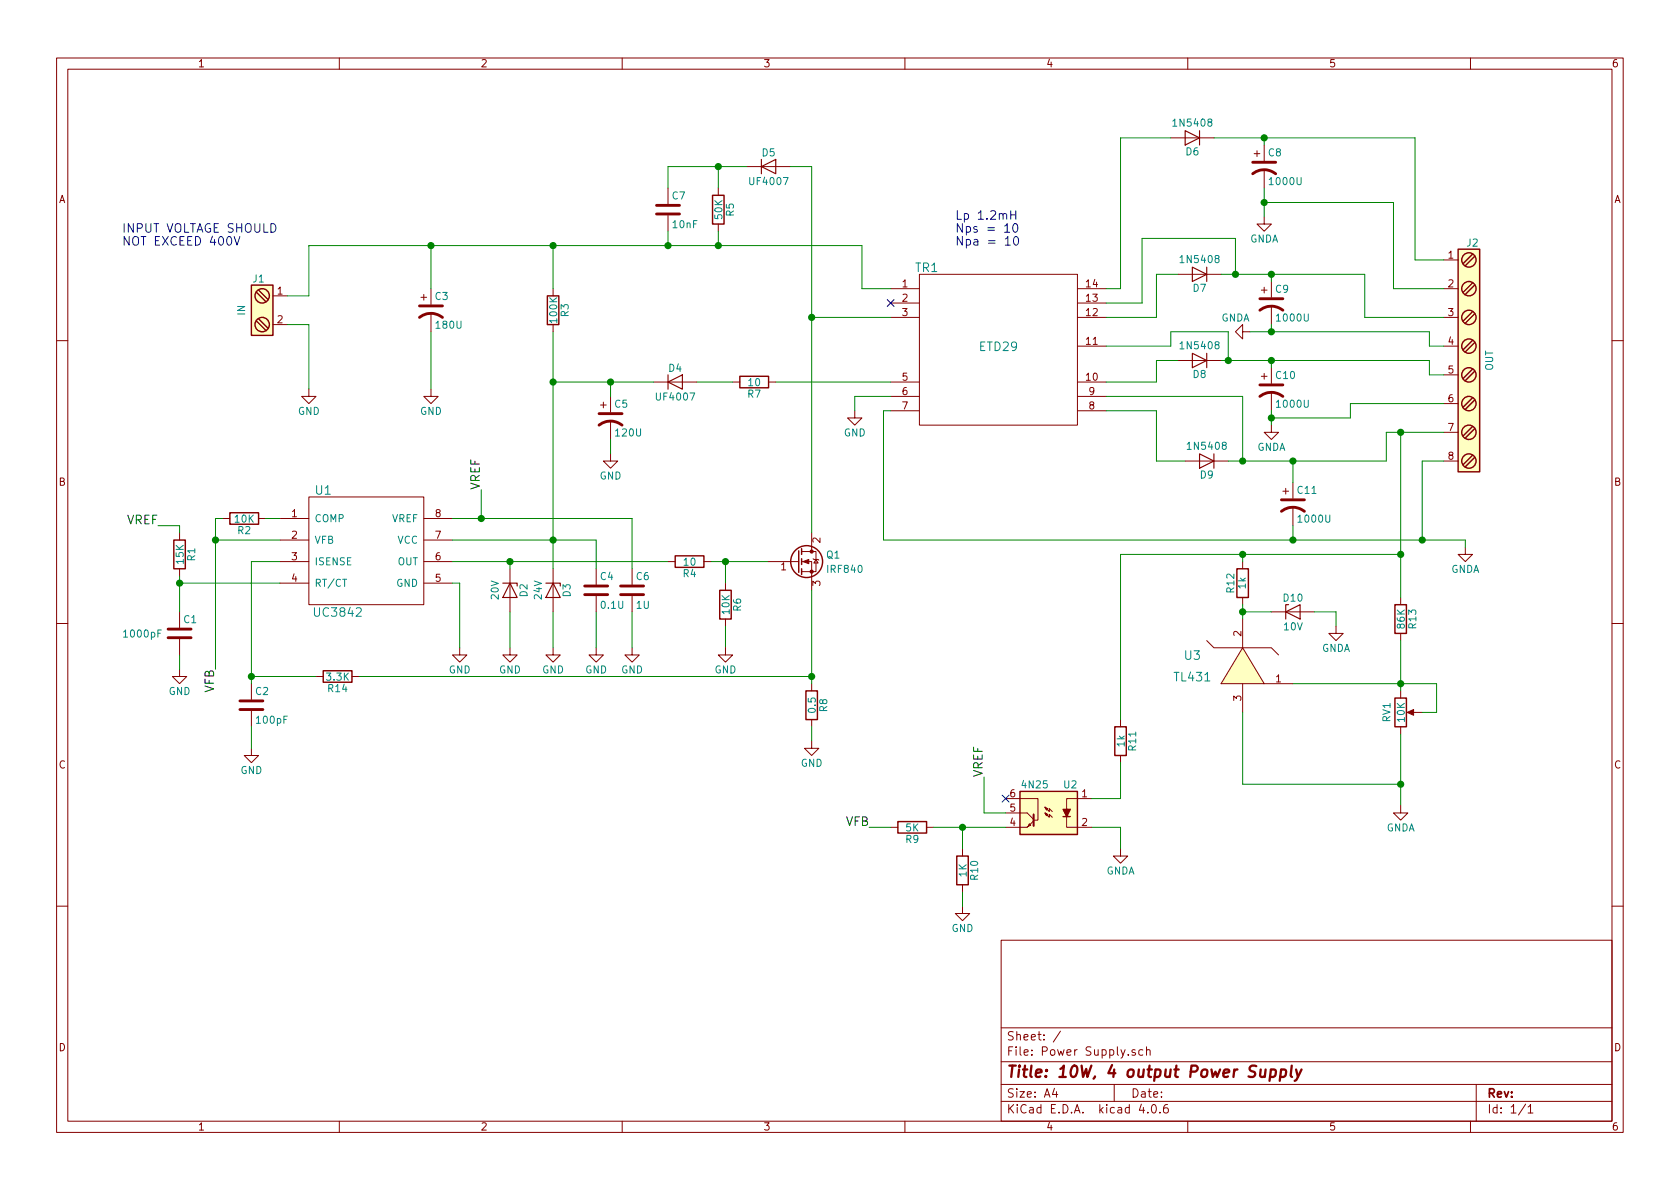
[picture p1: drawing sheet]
<svg xmlns="http://www.w3.org/2000/svg" width="297mm" height="210mm" viewBox="0 0 297 210" stroke-linecap="round" stroke-linejoin="round" font-family="sans-serif">
<g fill="none" stroke="#840000" stroke-width=".18">
<path d="M10 10.3h277v189.9h-277zM12 12.2h273v186.1h-273zM60 10.3v1.9M110 10.3v1.9M160 10.3v1.9M210 10.3v1.9M260 10.3v1.9M118.1 33.3v2.8M118.1 38.1v2.8M127 33.3v1.2M127 39.6v1.3M132.1 29.5h7.6"/>
<path d="M207 24.4h7.6M221.7 27.2h1.1M222.2 26.7v1M223.5 38.3v1.3h1.3l-1.3 1.3-1.3-1.3h1.3M223.5 25.6v2.8M223.5 30v3.3M48.3 52.3h2.5M48.3 57.4h2.5M74.4 52.6h1M74.9 52.1v1M76.2 51v2.8M76.2 55.4v3.3"/>
<path d="M97.8 51v1.3M97.8 57.4v1.3M157.5 51h5.1M157.5 53.6h5.1M157.5 56.1h5.1M162.6 48.5h27.9v26.7h-27.9zM190.5 51h5.1M190.5 53.6h5.1M190.5 56.1h5.1M208.3 48.5h7.6M219.7 58.7v-1.3l-1.3 1.3 1.3 1.2v-1.2h1.3M223 51.3h1"/>
<path d="M223.5 50.8v1M224.8 49.8v2.8M224.8 54.1v3.3M255.3 51h2.5M255.3 56.1h2.5M255.3 46h2.5M10 60.2h2M54.6 68.8v1.3h1.3l-1.3 1.3-1.3-1.3h1.3M76.2 68.8v1.3h1.3l-1.3 1.3-1.3-1.3h1.3M106.2 71.6h1M106.7 71.1v1M107.9 70.1v2.8"/>
<path d="M107.9 74.4v3.3M115.6 67.6h7.6M129.5 67.6h1.3M135.9 67.6h1.3M151.1 72.6v1.3h1.3l-1.3 1.3-1.2-1.3h1.2M157.5 67.6h5.1M157.5 70.1h5.1M157.5 72.6h5.1M190.5 67.6h5.1M190.5 70.1h5.1M190.5 72.6h5.1M190.5 61.2h5.1"/>
<path d="M208.3 63.7h7.6M223 66.5h1M223.5 66v1.1M224.8 75.2v1.2h1.3l-1.3 1.3-1.3-1.3h1.3M224.8 65v2.8M224.8 69.3v3.3M255.3 61.2h2.5M255.3 66.3h2.5M255.3 71.4h2.5M255.3 76.4h2.5M285 60.2h2M31.7 94.2v1.3"/>
<path d="M39.4 91.7h1.2M45.7 91.7h1.3M49.5 91.7h5.1M49.5 95.5h5.1M49.5 99.3h5.1M54.6 87.9h20.3v19h-20.3zM74.9 91.7h5.1M74.9 95.5h5.1M74.9 99.3h5.1M107.9 80.3v1.2h1.3l-1.3 1.3-1.2-1.3h1.2M118.1 99.3h1.3M124.5 99.3h1.2"/>
<path d="M135.9 99.3h5.3M141.7 99.3h1.8v5.1M141.7 97.5h1.8M143.5 97.5h.8v3.6h-2.6M143.5 94.2v3.3M143.8 98.8l.1 .1h.8l.1 .2M144.3 98.9l.4 .7h-.8zM209.5 81.5h7.7M219.7 99.3v1.3M226.8 86.9h1M227.3 86.4v1M228.6 85.3v2.8"/>
<path d="M228.6 89.7v3.3M255.3 81.5h2.5M259.1 96.8v1.2h1.2l-1.2 1.3-1.3-1.3h1.3M10 110.3h2M31.7 118.4v1.2h1.3l-1.3 1.3-1.2-1.3h1.2M31.7 100.6v1.2M31.7 108.2v2.8M31.7 113v2.8M49.5 103.1h5.1M55.9 119.6h1.2M62.2 119.6h1.3M74.9 103.1h5.1"/>
<path d="M81.3 114.5v1.3h1.2l-1.2 1.3-1.3-1.3h1.3M90.2 114.5v1.3h1.2l-1.2 1.3-1.3-1.3h1.3M90.2 100.6v7.6M97.8 114.5v1.3h1.3l-1.3 1.3-1.3-1.3h1.3M97.8 100.6v7.6M105.4 114.5v1.3h1.3l-1.3 1.3-1.3-1.3h1.3M105.4 100.6v2.8M105.4 105.4v2.8M111.8 114.5v1.3h1.2l-1.2 1.3-1.3-1.3h1.3M111.8 100.6v2.8M111.8 105.4v2.8M128.3 114.5v1.3h1.2l-1.2 1.3-1.3-1.3h1.3"/>
<path d="M128.3 103.1v1.3M128.3 109.5v1.2M213.4 113.3l1.2 1.2h10.2l1.3 1.3M219.7 114.5l3.8 6.4h-7.6zM219.7 105.7v1.2M219.7 109.5v5M224.8 108.2h7.6M236.2 110.7v1.3h1.3l-1.3 1.3-1.3-1.3h1.3M247.6 105.7v1.2M247.6 112v1.3M285 110.3h2M44.4 132.3v1.3h1.3l-1.3 1.3-1.2-1.3h1.2"/>
<path d="M44.4 120.9v2.8M44.4 125.7v2.8M143.5 131.1v1.2h1.3l-1.3 1.3-1.3-1.3h1.3M143.5 120.9v1.3M143.5 127.2v1.3M198.1 127.2v1.3M198.1 133.6v1.3M219.7 120.9v5.1M223.5 120.9h5.1M247.6 122.2v1.2M247.6 128.5v1.3M249.2 126h2.3"/>
<path d="M157.5 146.3h1.2M163.8 146.3h1.3M170.2 150.1v1.3M170.2 156.5v1.2M177.8 141.2h5.7v3.8h-.6M177.8 143.8h3.8l1.2 1.1M182 145.7l.2 .2-.5 .3zM182.8 145.2l-1.2 1.1h-3.8M184.8 142.7l.7 .8v-.5l.6 .5M184.8 142.7l.5 .3-.3 .3zM184.8 143.8l.2 .5 .3-.3-.5-.2 .7 .7v-.5l.6 .5M193 141.2h-4.4v5.1h4.4"/>
<path d="M198.1 150.1v1.3h1.3l-1.3 1.2-1.3-1.2h1.3M247.6 142.5v1.3h1.3l-1.3 1.2-1.2-1.2h1.2M10 160.2h2M170.2 160.3v1.2h1.2l-1.2 1.3-1.3-1.3h1.3M177 166.3h108v32h-108zM285 160.2h2M60 198.3v1.9M110 198.3v1.9M160 198.3v1.9M177 194.8h108M177 191.8h108M177 187.8h108"/>
<path d="M177 181.8h108M186.4 192.5l-.3 1h.9M186.8 193v1M187.5 182.3l-1.3 2M197 191.8v3M200.7 185.7a.37 .37 0 0 0-.6 .1l.1 .2 .5 .2 .1 .1-.2 .3-.5-.1M201.8 195.2l-.4 1.1h1M202.1 185.7l-.5-.1-.3 .3 .1 .6 .2 .1 .5-.1M202.7 185.7l.2-.1 .4 .1 .1 .9M202.7 185.1v1.5M202.9 196.7v.1M203.8 195.4l.1-.1a.81 .81 0 0 1 .6 .6 .81 .81 0 0 1-.3 .8l-.1 .1a.8 .8 0 0 1-.6-.6 .8 .8 0 0 1 .3-.8z"/>
<path d="M205.1 196.7v.1M206.4 195.3a.59 .59 0 0 0-.7 .7l.1 .7 .2 .1 .5-.1 .1-.5-.2-.2-.4-.1-.3 .3M210 198.3v1.9M260 198.3v1.9M261 191.8v6.5M269.7 195.2l-1.2 2M270.2 195.8l.4-.5v1.5M270.2 196.8h.8"/>
</g>
<path d="M224.7 189.2a.65 .65 0 0 1 .9 .1l-.2 1a.67 .67 0 0 1-.8 0M224.7 189.1l-.2 2M226.5 189.2a.65 .65 0 0 1 .9 .1l-.2 1a.67 .67 0 0 1-.8 0M226.5 189.1l-.2 2M228.4 188.4l-.2 1.8 .2 .2M229.2 189.1l.3 1.3M230.1 189.1l-.9 1.8-.3 .2" fill="none" stroke="#840000" stroke-width=".41"/>
<g fill="#ffffc2" stroke="#ffffc2" stroke-width=".18">
<path d="M219.7 114.5l3.8 6.4h-7.6z"/>
<path d="M180.3 139.9h10.2v7.7h-10.2z"/>
<path d="M44.4 50.4h3.9v8.9h-3.9z"/>
<path d="M257.8 44.1h3.8v39.3h-3.8z"/>
</g>
<g fill="none" stroke="#840000" stroke-width=".25">
<path d="M126 34.5h2v5.1h-2zM44.4 50.4h3.9v8.9h-3.9zM45.3 56.8l1.7 1.6M45.3 51.7l1.7 1.6M45.7 51.3l1.7 1.7M45.7 56.4l1.7 1.6M96.8 52.3h2v5.1h-2zM257.8 44.1h3.8v39.3h-3.8zM260.3 55.1l-1.6 1.7M260.3 45l-1.6 1.6M260.3 50l-1.6 1.7M260.7 50.4l-1.6 1.7"/>
<path d="M260.7 55.5l-1.6 1.6M260.7 45.3l-1.6 1.7M130.8 66.5h5.1v2.1h-5.1zM260.3 75.4l-1.6 1.7M260.3 65.3l-1.6 1.6M260.3 70.4l-1.6 1.6M260.3 60.2l-1.6 1.6M260.7 70.7l-1.6 1.7M260.7 60.6l-1.6 1.6M260.7 75.8l-1.6 1.7M260.7 65.7l-1.6 1.6M30.7 95.5h2.1v5.1h-2.1z"/>
<path d="M40.6 90.7h5.1v2h-5.1zM119.4 98.3h5.1v2h-5.1zM141.2 97.4v3.8M141.7 97v1M141.7 98.8v1M260.3 80.5l-1.6 1.7M260.7 80.9l-1.6 1.6M57.1 118.6h5.1v2h-5.1zM127.3 104.4h2v5.1h-2zM141.7 100.6v1M218.7 100.6h2v5.1h-2zM246.6 106.9h2.1v5.1h-2.1z"/>
<path d="M142.5 122.2h2v5h-2zM180.3 139.9h10.2v7.7h-10.2zM197.1 128.5h2v5.1h-2zM246.6 123.4h2.1v5.1h-2.1zM158.7 145.3h5.1v2h-5.1zM169.2 151.4h2v5.1h-2zM188 144.4h1.2"/>
<circle cx="46.4" cy="52.3" r="1.27"/>
<circle cx="46.4" cy="57.4" r="1.27"/>
<circle cx="259.7" cy="56.1" r="1.27"/>
<circle cx="259.7" cy="46" r="1.27"/>
<circle cx="259.7" cy="51" r="1.27"/>
<circle cx="259.7" cy="76.4" r="1.27"/>
<circle cx="259.7" cy="71.4" r="1.27"/>
<circle cx="259.7" cy="66.3" r="1.27"/>
<circle cx="259.7" cy="61.2" r="1.27"/>
<circle cx="142.6" cy="99.3" r="2.82"/>
<circle cx="259.7" cy="81.5" r="1.27"/>
</g>
<g fill="none" stroke="#840000" stroke-width=".51">
<path d="M116.1 37.8h4M116.1 36.3h4M221.5 30.7a3.3 3.3 0 0 1 4.1 0M221.5 28.7h4.1M74.2 56.1a3.3 3.3 0 0 1 4 0M74.2 54.1h4M222.8 54.9a3.3 3.3 0 0 1 4 0M222.8 52.8h4M105.9 75.2a3.3 3.3 0 0 1 4.1 0M105.9 73.1h4.1M222.8 70.1a3.3 3.3 0 0 1 4 0M222.8 68.1h4"/>
<path d="M226.6 90.4a3.3 3.3 0 0 1 4 0M226.6 88.4h4M29.7 112.8h4.1M29.7 111.2h4.1M103.4 105.2h4M103.4 103.6h4M109.7 105.2h4.1M109.7 103.6h4.1M42.4 125.5h4.1M42.4 123.9h4.1"/>
</g>
<g fill="none" stroke="#008400" stroke-width=".18">
<path d="M127 29.5v3.8M132.1 29.5h-14v3.8M139.7 29.5h3.8v64.7M207 24.4h-8.9v26.6h-2.5M214.6 24.4h35.6v21.6h5.1M223.5 35.8h22.9v15.2h8.9M223.5 24.4v1.2M223.5 33.3v5M50.8 57.4h3.8v11.4M76.2 43.4v7.6M76.2 58.7v10.1M97.8 43.4v7.6"/>
<path d="M97.8 58.7v41.9M118.1 40.9v2.5M127 40.9v2.5M143.5 56.1h14M157.5 51h-5.1v-7.6h-97.8v8.9h-3.8M208.3 48.5h-3.8v7.6h-8.9M215.9 48.5h25.4v7.6h14M218.4 48.5v-6.3h-16.5v11.4h-6.3M221 58.7h31.7v2.5h2.6M224.8 48.5v1.3M224.8 57.4v1.3M97.8 67.6h17.8"/>
<path d="M107.9 67.6v2.5M107.9 77.7v2.6M123.2 67.6h6.3M137.2 67.6h20.3M157.5 72.6h-1.3v22.9h102.9v1.3M157.5 70.1h-6.4v2.5M195.6 72.6h8.9v8.9h5M195.6 70.1h24.1v11.4M195.6 61.2h11.4v-2.5h10.2v5M208.3 63.7h-3.8v3.9h-8.9M215.9 63.7h36.8v2.6h2.6M224.8 63.7v1.3"/>
<path d="M224.8 72.6v2.6M247.6 76.4v29.3M255.3 76.4h-10.2v5.1h-27.9M255.3 71.4h-16.5v2.5h-14M27.9 93h3.8v1.2M38.1 95.5h11.4M39.4 91.7h-1.3v26.7M47 91.7h2.5M49.5 99.3h-5.1v21.6M80 91.7h31.8v8.9M80 95.5h25.4v5.1M80 99.3h38.1"/>
<path d="M85.1 86.6v5.1M90.2 99.3v1.3M125.7 99.3h10.2M128.3 99.3v3.8M219.7 98v1.3M228.6 81.5v3.8M228.6 93v2.5M247.6 98h-49.5v29.2M255.3 81.5h-3.8v14M31.7 101.8v6.4M31.7 115.8v2.6M31.7 103.1h17.8"/>
<path d="M44.4 119.6h11.5M63.5 119.6h80M80 103.1h1.3v11.4M90.2 108.2v6.3M97.8 108.2v6.3M105.4 108.2v6.3M111.8 108.2v6.3M128.3 110.7v3.8M143.5 104.4v16.5M219.7 106.9v2.6M219.7 108.2h5.1M232.4 108.2h3.8v2.5"/>
<path d="M247.6 113.3v8.9M44.4 128.5v3.8M143.5 128.5v2.6M174 137.4v6.4h3.8M198.1 134.9v6.3h-5.1M219.7 126v12.7h27.9M228.6 120.9h25.4v5.1h-2.5M247.6 129.8v12.7M153.7 146.3h3.8M165.1 146.3h12.7M170.2 146.3v3.8M170.2 157.7v2.6"/>
<path d="M193 146.3h5.1v3.8"/>
</g>
<g fill="#008400" stroke="#008400" stroke-width=".25">
<circle cx="31.8" cy="103.1" r=".51"/>
<circle cx="170.2" cy="146.3" r=".51"/>
<circle cx="38.1" cy="95.5" r=".51"/>
<circle cx="85.1" cy="91.7" r=".51"/>
<circle cx="97.8" cy="95.5" r=".51"/>
<circle cx="90.2" cy="99.3" r=".51"/>
<circle cx="128.3" cy="99.3" r=".51"/>
<circle cx="44.5" cy="119.6" r=".51"/>
<circle cx="143.5" cy="119.6" r=".51"/>
<circle cx="76.2" cy="43.4" r=".51"/>
<circle cx="127" cy="43.4" r=".51"/>
<circle cx="127" cy="29.5" r=".51"/>
<circle cx="118.1" cy="43.4" r=".51"/>
<circle cx="108" cy="67.6" r=".51"/>
<circle cx="97.8" cy="67.6" r=".51"/>
<circle cx="97.8" cy="43.4" r=".51"/>
<circle cx="228.6" cy="95.5" r=".51"/>
<circle cx="247.7" cy="120.9" r=".51"/>
<circle cx="251.5" cy="95.5" r=".51"/>
<circle cx="247.7" cy="138.7" r=".51"/>
<circle cx="143.5" cy="56.1" r=".51"/>
<circle cx="219.7" cy="108.2" r=".51"/>
<circle cx="247.7" cy="98" r=".51"/>
<circle cx="219.7" cy="98" r=".51"/>
<circle cx="223.5" cy="24.4" r=".51"/>
<circle cx="223.5" cy="35.8" r=".51"/>
<circle cx="247.7" cy="76.4" r=".51"/>
<circle cx="228.6" cy="81.5" r=".51"/>
<circle cx="224.8" cy="48.5" r=".51"/>
<circle cx="224.8" cy="63.7" r=".51"/>
<circle cx="224.8" cy="58.7" r=".51"/>
<circle cx="224.8" cy="73.9" r=".51"/>
<circle cx="218.4" cy="48.5" r=".51"/>
<circle cx="217.2" cy="63.7" r=".51"/>
<circle cx="219.7" cy="81.5" r=".51"/>
</g>
<path d="M182.8 144v2" fill="none" stroke="#840000" stroke-width=".36"/>
<path d="M188 143.1h1.2l-.6 1.3z" fill="#840000" stroke="#840000" stroke-width=".25"/>
<g fill="none" stroke="#840000" stroke-width=".2">
<path d="M134.6 29.5l2.6-1.3v2.5zM134.6 28.2v2.5M209.5 23.1l2.6 1.3-2.6 1.2zM212.1 23.1v2.5M210.8 47.2l2.6 1.3-2.6 1.3zM213.4 47.2v2.6M118.1 67.6l2.5-1.3v2.5zM118.1 66.3v2.5M210.8 62.5l2.6 1.2-2.6 1.3zM213.4 62.5v2.5M212.1 80.3l2.5 1.2-2.5 1.3zM214.6 80.3v2.5"/>
<path d="M88.9 103.1h2.5v.5M90.2 103.1l1.2 2.6h-2.5zM96.5 103.1h2.6v.5M97.8 103.1l1.3 2.6h-2.6zM227.3 108.2l2.6-1.3v2.6zM227.8 106.9h-.5v2.6"/>
</g>
<g fill="#840000" stroke="#840000" stroke-width=".18">
<path d="M142 99.3l1-.4v.8z"/>
<path d="M248.8 126l1.1-.5v1z"/>
<circle cx="143.5" cy="101.1" r=".28"/>
<circle cx="143.5" cy="97.5" r=".28"/>
</g>
<path d="M156.9 53l1.2 1.2M158.1 53l-1.2 1.2M177.2 140.6l1.2 1.2M178.4 140.6l-1.2 1.2" fill="none" stroke="#000084" stroke-width=".18"/>
<path d="M47.9 39.5a.77 .77 0 0 1 .9 .8 .77 .77 0 0 1-.9 .8zM178.7 37.3v1.5M178.7 38h.9M179.2 39.7l.3-.2a.81 .81 0 0 1 .5 .8 .81 .81 0 0 1-.5 .8l-.3-.2-.1-.4zM179.6 37.3v1.5M41.4 41.8l.5 1.6 .5-1.6M177.6 41.1h.9M177.7 43.4h.9M179.4 41.9l.2-.1a.81 .81 0 0 1 .5 .8 .81 .81 0 0 1-.5 .8 .98 .98 0 0 1-.2-1.5z" fill="none" stroke="#0000c2" stroke-width=".18"/>
<text font-size="2.8" fill="#840000" x="178" y="190.5">Title: 10W, 4 output Power Supply</text>
<g font-size="2.1" fill="#0000c2">
<text x="21.6" y="41.1">INPUT VOLTAGE SHOULD</text>
<text x="168.9" y="38.9">Lp 1.2mH</text>
<text x="168.9" y="41.1">Nps = 10</text>
<text x="21.6" y="43.4">NOT EXCEED 400V</text>
<text x="168.9" y="43.4">Npa = 10</text>
</g>
<g font-size="2.1" fill="#008484">
<text x="161.8" y="48.1">TR1</text>
<text x="173.2" y="62.1">ETD29</text>
<text x="55.8" y="87.5">U1</text>
<text x="55.8" y="109.1">UC3842</text>
<text x="209.5" y="116.7">U3</text>
<text x="207.7" y="120.5">TL431</text>
</g>
<g font-size="2.1">
<text x="84.8" y="86.6" transform="rotate(-90 84.8 86.6)">VREF</text>
<text x="22.3" y="92.7">VREF</text>
<text x="37.8" y="122.6" transform="rotate(-90 37.8 122.6)">VFB</text>
<text x="173.7" y="137.4" transform="rotate(-90 173.7 137.4)">VREF</text>
<text x="149.4" y="146">VFB</text>
</g>
<g font-size="2.1" fill="#840000">
<text x="178" y="184">Sheet: /</text>
<text x="178" y="186.7">File: Power Supply.sch</text>
<text x="178" y="196.9">KiCad E.D.A. kicad 4.0.6</text>
<text x="178" y="194.1">Size: A4</text>
<text x="200" y="194.1">Date:</text>
<text x="263" y="194.1">Rev:</text>
<text x="263" y="196.9">Id: 1/1</text>
</g>
<g font-size="1.8" fill="#840000">
<text x="35" y="11.9">1</text>
<text x="85" y="11.9">2</text>
<text x="135" y="11.9">3</text>
<text x="185" y="11.9">4</text>
<text x="235" y="11.9">5</text>
<text x="285" y="11.9">6</text>
<text x="10.4" y="35.9">A</text>
<text x="285.4" y="35.9">A</text>
<text x="256.1" y="45.7">1</text>
<text x="49" y="52.1">1</text>
<text x="159.5" y="50.8">1</text>
<text x="159.5" y="53.3">2</text>
<text x="192.1" y="53.3">13</text>
<text x="192.1" y="50.8">14</text>
<text x="256.1" y="50.8">2</text>
<text x="49" y="57.1">2</text>
<text x="159.5" y="55.9">3</text>
<text x="192.1" y="55.9">12</text>
<text x="256.1" y="55.9">3</text>
<text x="192.1" y="61">11</text>
<text x="256.1" y="61">4</text>
<text x="159.5" y="67.3">5</text>
<text x="159.5" y="69.8">6</text>
<text x="192.1" y="67.3">10</text>
<text x="192.6" y="69.8">9</text>
<text x="256.1" y="66">5</text>
<text x="256.1" y="71.1">6</text>
<text x="159.5" y="72.4">7</text>
<text x="192.6" y="72.4">8</text>
<text x="256.1" y="76.2">7</text>
<text x="256.1" y="81.3">8</text>
<text x="10.4" y="85.9">B</text>
<text x="285.4" y="85.9">B</text>
<text x="51.6" y="91.4">1</text>
<text x="51.6" y="95.2">2</text>
<text x="77" y="95.2">7</text>
<text x="77" y="91.4">8</text>
<text x="145" y="96" transform="rotate(-90 145 96)">2</text>
<text x="51.6" y="99.1">3</text>
<text x="77" y="99.1">6</text>
<text x="138.1" y="100.8">1</text>
<text x="51.6" y="102.9">4</text>
<text x="77" y="102.9">5</text>
<text x="145" y="103.6" transform="rotate(-90 145 103.6)">3</text>
<text x="219.5" y="112.5" transform="rotate(-90 219.5 112.5)">2</text>
<text x="219.5" y="123.9" transform="rotate(-90 219.5 123.9)">3</text>
<text x="225.6" y="120.6">1</text>
<text x="10.4" y="135.9">C</text>
<text x="285.4" y="135.9">C</text>
<text x="178.6" y="143.5">5</text>
<text x="178.6" y="141">6</text>
<text x="191.3" y="141">1</text>
<text x="178.6" y="146">4</text>
<text x="191.3" y="146">2</text>
<text x="10.4" y="185.9">D</text>
<text x="285.4" y="185.9">D</text>
<text x="35" y="199.9">1</text>
<text x="85" y="199.9">2</text>
<text x="135" y="199.9">3</text>
<text x="185" y="199.9">4</text>
<text x="235" y="199.9">5</text>
<text x="285" y="199.9">6</text>
</g>
<g font-size="1.8" fill="#008484">
<text x="207.7" y="22.4">1N5408</text>
<text x="134.8" y="27.6">D5</text>
<text x="209.7" y="27.5">D6</text>
<text x="224.3" y="27.6">C8</text>
<text x="118.9" y="35.2">C7</text>
<text x="132.7" y="32.7">UF4007</text>
<text x="224.7" y="32.7">1000U</text>
<text x="119" y="40.3">10nF</text>
<text x="127.7" y="38.7" transform="rotate(-90 127.7 38.7)">50K</text>
<text x="129.7" y="38.2" transform="rotate(-90 129.7 38.2)">R5</text>
<text x="209" y="46.5">1N5408</text>
<text x="220.9" y="42.9">GNDA</text>
<text x="259.4" y="43.6">J2</text>
<text x="44.8" y="49.9">J1</text>
<text x="77" y="53">C3</text>
<text x="211" y="51.6">D7</text>
<text x="225.6" y="51.8">C9</text>
<text x="43.3" y="55.7" transform="rotate(-90 43.3 55.7)">IN</text>
<text x="77.2" y="58.1">180U</text>
<text x="98.5" y="57" transform="rotate(-90 98.5 57)">100K</text>
<text x="100.5" y="56" transform="rotate(-90 100.5 56)">R3</text>
<text x="215.8" y="56.8">GNDA</text>
<text x="225.9" y="56.8">1000U</text>
<text x="118.3" y="65.7">D4</text>
<text x="209" y="61.7">1N5408</text>
<text x="264" y="65.6" transform="rotate(-90 264 65.6)">OUT</text>
<text x="116.2" y="70.8">UF4007</text>
<text x="132.2" y="70.3">R7</text>
<text x="132.4" y="68.3">10</text>
<text x="211" y="66.8">D8</text>
<text x="225.7" y="67">C10</text>
<text x="52.7" y="73.3">GND</text>
<text x="74.2" y="73.3">GND</text>
<text x="108.7" y="72.1">C5</text>
<text x="109" y="77.2">120U</text>
<text x="149.2" y="77.2">GND</text>
<text x="225.9" y="72.1">1000U</text>
<text x="210.3" y="79.5">1N5408</text>
<text x="222.2" y="79.7">GNDA</text>
<text x="106" y="84.8">GND</text>
<text x="212.2" y="84.6">D9</text>
<text x="229.5" y="87.3">C11</text>
<text x="41.6" y="92.4">10K</text>
<text x="42.1" y="94.4">R2</text>
<text x="55.6" y="92.3">COMP</text>
<text x="69.2" y="92.3">VREF</text>
<text x="229.7" y="92.4">1000U</text>
<text x="32.5" y="99.7" transform="rotate(-90 32.5 99.7)">15K</text>
<text x="34.5" y="99.2" transform="rotate(-90 34.5 99.2)">R1</text>
<text x="55.6" y="96.1">VFB</text>
<text x="55.6" y="99.9">ISENSE</text>
<text x="70.2" y="99.9">OUT</text>
<text x="70.2" y="96.1">VCC</text>
<text x="121" y="100">10</text>
<text x="146.2" y="98.7">Q1</text>
<text x="146.5" y="101.3">IRF840</text>
<text x="256.5" y="101.3">GNDA</text>
<text x="55.6" y="103.8">RT/CT</text>
<text x="70" y="103.8">GND</text>
<text x="88.2" y="106" transform="rotate(-90 88.2 106)">20V</text>
<text x="93.2" y="105.5" transform="rotate(-90 93.2 105.5)">D2</text>
<text x="95.8" y="106" transform="rotate(-90 95.8 106)">24V</text>
<text x="100.9" y="105.5" transform="rotate(-90 100.9 105.5)">D3</text>
<text x="106.2" y="102.6">C4</text>
<text x="106.4" y="107.6">0.1U</text>
<text x="112.5" y="102.6">C6</text>
<text x="112.5" y="107.6">1U</text>
<text x="120.8" y="102.1">R4</text>
<text x="218.2" y="104.7" transform="rotate(-90 218.2 104.7)">R12</text>
<text x="220.2" y="104.1" transform="rotate(-90 220.2 104.1)">1k</text>
<text x="227" y="106.4">D10</text>
<text x="22.1" y="112.7">1000pF</text>
<text x="32.5" y="110.2">C1</text>
<text x="129" y="108.6" transform="rotate(-90 129 108.6)">10K</text>
<text x="131" y="108" transform="rotate(-90 131 108)">R6</text>
<text x="227" y="111.4">10V</text>
<text x="248.4" y="111.1" transform="rotate(-90 248.4 111.1)">86K</text>
<text x="250.4" y="111.1" transform="rotate(-90 250.4 111.1)">R13</text>
<text x="79.3" y="119.1">GND</text>
<text x="88.2" y="119.1">GND</text>
<text x="95.8" y="119.1">GND</text>
<text x="103.5" y="119.1">GND</text>
<text x="109.8" y="119.1">GND</text>
<text x="126.3" y="119.1">GND</text>
<text x="233.6" y="115.3">GNDA</text>
<text x="29.8" y="122.9">GND</text>
<text x="45.2" y="122.9">C2</text>
<text x="57.8" y="120.3">3.3K</text>
<text x="58.1" y="122.4">R14</text>
<text x="144.2" y="125.9" transform="rotate(-90 144.2 125.9)">0.5</text>
<text x="146.3" y="125.8" transform="rotate(-90 146.3 125.8)">R8</text>
<text x="45.5" y="128">100pF</text>
<text x="245.8" y="127.7" transform="rotate(-90 245.8 127.7)">RV1</text>
<text x="248.4" y="127.6" transform="rotate(-90 248.4 127.6)">10K</text>
<text x="42.5" y="136.8">GND</text>
<text x="141.6" y="135.6">GND</text>
<text x="198.8" y="132" transform="rotate(-90 198.8 132)">1k</text>
<text x="200.9" y="132.7" transform="rotate(-90 200.9 132.7)">R11</text>
<text x="180.8" y="139.4">4N25</text>
<text x="188.1" y="139.4">U2</text>
<text x="160.2" y="149">R9</text>
<text x="160.2" y="147">5K</text>
<text x="245.1" y="147">GNDA</text>
<text x="170.9" y="155" transform="rotate(-90 170.9 155)">1K</text>
<text x="172.9" y="155.5" transform="rotate(-90 172.9 155.5)">R10</text>
<text x="195.5" y="154.6">GNDA</text>
<text x="168.2" y="164.8">GND</text>
</g>
</svg>
